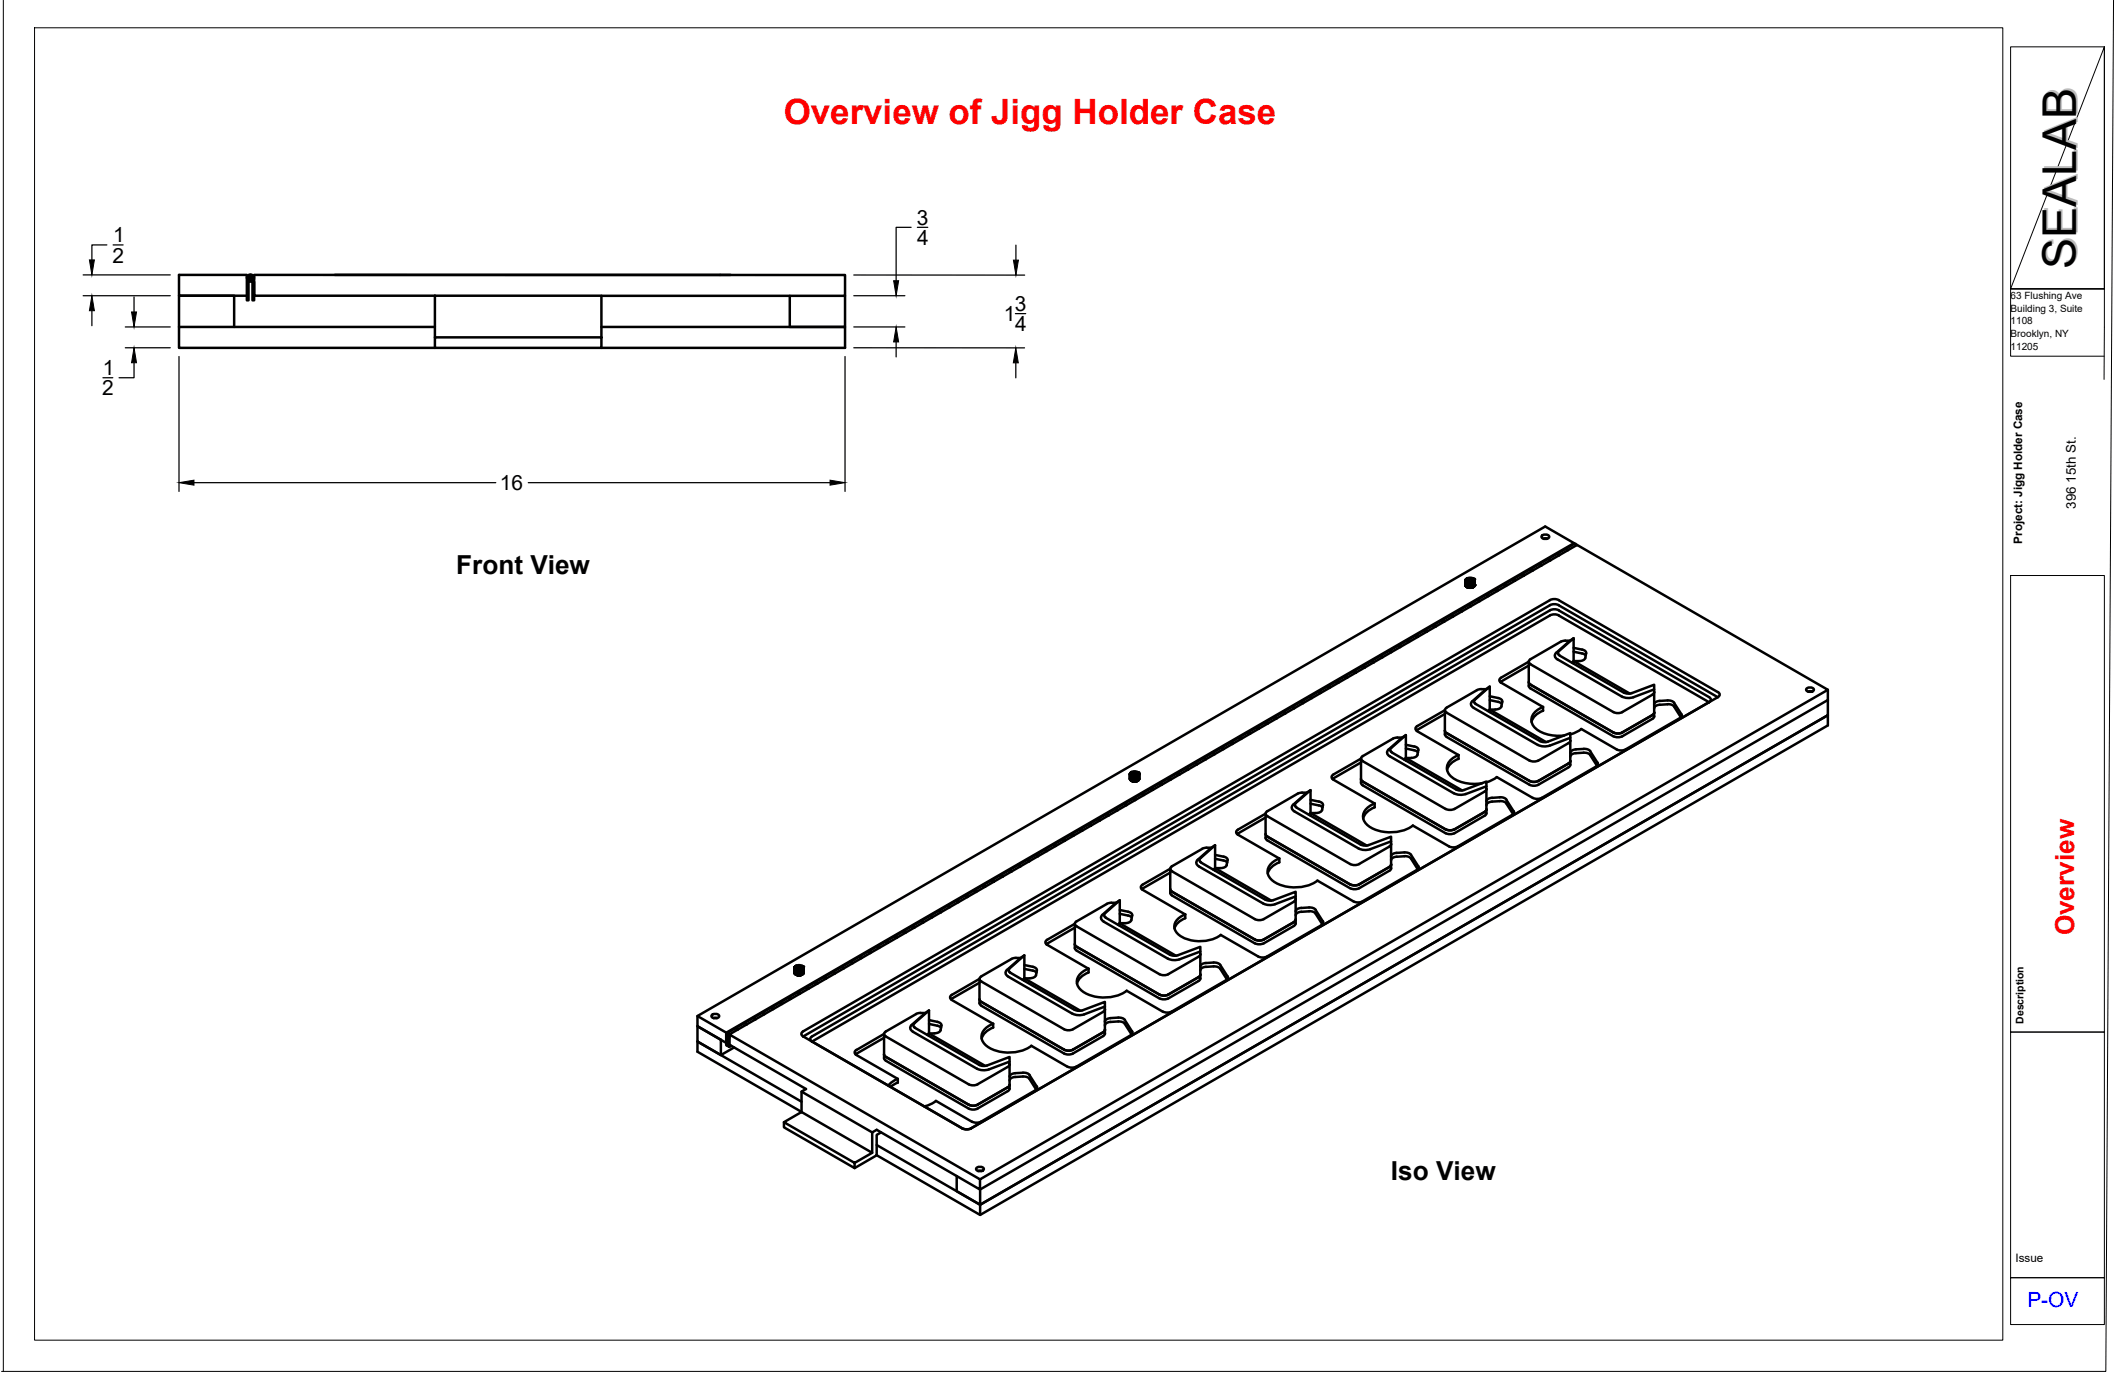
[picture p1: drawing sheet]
<svg xmlns="http://www.w3.org/2000/svg" width="432mm" height="279mm" viewBox="0 0 432 279" stroke-linecap="round" stroke-linejoin="round" font-family="sans-serif">
<!-- layer: Visible -->
<g fill="none" stroke="#000" stroke-width=".51">
<path d="M50.2 56.6v4.5h.3v-3.9M50.2 56.5v-.6h-13.8v4.2h13.8M50.2 56.5a.73 .73 0 0 1 .9-.7 .73 .73 0 0 1 .5 1 .73 .73 0 0 1-1 .4M50.5 56.6v.6M50.6 56.5a.39 .39 0 0 1 .4-.3 .39 .39 0 0 1 .3 .5 .39 .39 0 0 1-.5 .2M50.6 56.5l.2 .4M50.8 56.9l-.2 .3M51.4 57.2v3.9h.3v-3.8h-.3M68.1 55.9h80.5M36.4 66.5v-6.4h11.2v6.4M88.5 68.6h33.8v2.1h-33.8zM88.5 60.1h33.8v8.5"/>
<path d="M88.5 60.1h-36.8v-4.2h120.2v4.3h-49.6M88.5 66.5h-52.1v4.2h52.1M88.5 60.1v8.5M122.3 66.5h49.6v4.2h-49.6M160.6 60.2v6.3h11.3v-6.3M298 119h.1M298.1 119.1h.1M298.1 117.9v1.2M298.1 119.1v.1M298.1 119.2l.1 .1M298.1 117.8v.1M298.1 118.3v.9"/>
<path d="M298.2 118.3v1M298.2 117.8a1.06 1.06 0 0 1 1.7 .2 .99 .99 0 0 1-1.7 0zM298.2 119.3h.1M298.2 117.7v.1M298.2 118.4v.9M298.3 118.4v1M298.4 119.4h.1M298.4 118.4v1v-.9M298.4 117.6l-.4 .5 .4 .4 .6 .1 .7-.2M298.4 118.4l.1 1M298.5 118.5v1l.1-1M298.6 119.5h.1"/>
<path d="M298.6 118.6v.9M298.7 118.5v1M298.7 119.5h.1M298.8 118.5v1M298.8 118.6v.9M298.8 118.3h.3M298.9 117.7l-.4 .2 .1 .3M298.9 117.7h.5M298.9 117.7l-.2 .1a.21 .21 0 0 0-.2 .2 .21 .21 0 0 0 .1 .2M298.9 117.7l.2 .1a.27 .27 0 0 1 .3 .1 .27 .27 0 0 1 0 .3M298.9 117.7v.6M298.9 118.5v1"/>
<path d="M299 118.5l-.1 1M299 118.6v.9M299.1 118.5v1M299.2 118.6v.9M299.2 118.5v1M299.3 118.6v.9M299.3 118.5v1M299.4 117.7l.1 .4-.2 .1h-.7M299.4 118.6v.9M299.4 117.8v.4M299.5 118.5v1l-.1-1M299.6 118.4l-.1 1"/>
<path d="M299.6 117.6l.4 .4-.1 .2-.2 .2M299.7 118.4l-.1 1M299.7 118.4v1M299.8 117.7v.1M299.8 118.4v.9M299.9 119.2l-.2 .1M299.9 117.8v.1M299.9 118.3l-.1 1M299.9 119.1v.1M299.9 117.9h.1M299.9 118.2v.9M299.9 119.1h.1"/>
<path d="M299.9 117.9v1.2M300 119l-.1 .1M304.1 119.9l.4 .3M305.9 118.9l.4 .2M307.7 117.8l.4 .3M309.5 116.8l.4 .3M311.3 115.8l.4 .2M313.1 114.7l.4 .3M313.6 109l.7-.3a.57 .57 0 0 1 .8 .6l-.8 .3a.57 .57 0 0 1-.7-.6zM314.7 109.5h-.8M314.9 113.7l.4 .2M316.7 112.6l.4 .3"/>
<path d="M318.4 111.6l.5 .3M320.1 110.6v-.2l-172.4 99.6v.2M320.1 110.4l-5.8-3.3-172.4 99.5 5.8 3.4M320.7 110.8l-.5-.2-21.5 12.4M269.9 139.6l.5 .3M271.7 138.6l.5 .2M273.5 137.5l-12.5 7.3M273.5 137.5l.5 .3M275.3 136.5l.5 .3M277.1 135.5l.5 .2M278.9 134.4l.5 .3M280.7 133.4l.5 .3"/>
<path d="M282.5 132.3l.5 .3M284.3 131.3l.5 .3M286.1 130.3l-12.6 7.2M286.1 130.3l.5 .2M287.9 129.2l-1.8 1.1M287.9 129.2l.5 .3M289.7 128.2l.5 .3M291.5 127.2l.5 .2M293.3 126.1l.5 .3M295.1 125.1l.4 .3M296.9 124.1l.4 .2M298.7 123l-10.8 6.2"/>
<path d="M298.7 123l.4 .3M300.5 122l.4 .2M302.3 120.9l.4 .3M303 139.6l-.8 .5h-1.2l-.6 .2M310.9 138.7l.4 .5 17.2 9.9 .8 .1 .7-.3 6.1-3.5M310.9 135.3l-5.8 3.4M311.3 135.1l17.2 9.8 .8 .1 .6-.2 6.2-3.6 .4-.5M315.2 123.1l.7-.2 1.1 .2M315.2 122l.7-.2 1.1 .2 32.4 18.7M315.2 122l-151.8 87.7-.4 .5 .4 .6M315.2 123.1l-151.8 87.7M317 123.1l32.4 18.7-151.9 87.6 150.1-86.6"/>
<path d="M317.1 133.1l-.1 .1M319.3 130.3l-2.8 2.4a.77 .77 0 0 0-.3 .8 .77 .77 0 0 0 .6 .6l13 7.5a3.1 3.1 0 0 0 2.5 .2l4.1-1.6v.5M320.1 134.4v-4.6l-3 2.6-.2 .2 .1 .5 13.3 7.8 .8 .2 .8-.2 4.5-1.7v1M320.1 129.8l-.8 .5h-1.3l-.6 .2-6.1 3.5-.4 .5 .4 .6M320.1 131.7l1.7 .4a.82 .82 0 0 1 .8 .7M320.1 132.5l2 .5 .4 .3M320.1 134.4l-.4 .3M320.1 134.4v.6M322.6 132.9l-.2 .9a1.22 1.22 0 0 1-1.2 .6h-1.1l11.4 6.7M229.8 157.4v.9M229.8 157.5v1M229.8 158.5l.1 .1"/>
<path d="M229.8 157.3v.1M229.9 157.7l.1 1M229.9 157.2h.1M229.9 157.7v.9M230 157.2a1.06 1.06 0 0 1 1.6 .1 .99 .99 0 0 1-1.7 0zM230 157.8v.9l.1 .1M230.1 157.8v.9M230.1 158.8h.1M230.1 157.8v1v-1M230.1 158.7l.1 .1M230.2 157l-.4 .4 .3 .4 .8 .2 .5-.2M230.2 158.8h.1"/>
<path d="M230.2 157.8v1M230.2 158.8h.2M230.2 157.3l.2 .3M230.3 157.8v1M230.3 158.8l.1 .1M230.4 157.9v1M230.4 158.8l.1 .1M230.4 158.9h.1M230.5 158.9h.1M230.5 157.9v1M230.6 158.9h.1M230.6 157.6l.3 .1"/>
<path d="M230.6 157.1l-.4 .2M230.6 157.1h.2a.28 .28 0 0 1 .4 .1 .28 .28 0 0 1-.1 .4M230.6 157.1v.5M230.6 157.9v1M230.7 158.9h.1M230.7 157.9v1M230.8 158.9h.1M230.8 158v.9M230.8 157.9v1M230.9 158.9h.1M230.9 158v.9M230.9 157.9v1"/>
<path d="M230.9 158.9h-.1M231 158v.9M231 157.9v1M231 158.9h-.1M231.1 158.9h-.1M231.1 158v.9M231.1 157.9v1M231.2 157.1l-.6-.1-.4 .3M231.2 157.1l.1 .3-.2 .2h-.7M231.2 158.9h-.1M231.2 157.1v.5M231.2 157.9v1"/>
<path d="M231.2 158.8l-.2 .1M231.2 158.8v.1M231.3 157.8v1M231.3 157.8v1v-.9M231.4 157l.3 .4-.1 .3-.2 .1M231.4 158.8h-.2M231.4 157.8v1v-1M231.4 158.7l-.2 .1M231.5 157.8v.9M231.6 157.7l-.1 1-.1 .1M231.6 157.2h.1M231.6 157.7l-.1 1"/>
<path d="M231.7 157.3h.1M231.7 157.6v.9M231.7 157.3v1M231.7 157.5l-.1 1.1M231.7 158.4h.1M235.8 159.3l-1.8 1.1M235.8 159.3l.5 .3M237.6 158.3l-1.8 1M237.6 158.3l.5 .2M239.4 157.2l.5 .3M241.2 156.2l.5 .3M243 155.2l.5 .2"/>
<path d="M244.8 154.1l.5 .3M246.6 153.1l.5 .3M248.4 152.1l.5 .2M250.2 151l-12.6 7.3M250.2 151l.5 .3M252 150l.5 .3M253.8 148.9l-3.6 2.1M253.8 148.9l.5 .3M255.6 147.9l.4 .3M257.4 146.9l.4 .2M259.2 145.8l.4 .3M261 144.8l-7.2 4.1"/>
<path d="M261 144.8l.4 .3M262.8 143.8l.4 .2M264.6 142.7l.4 .3M266.4 141.7l.4 .3M268.1 140.6l.5 .3M271.2 157.5l5.6-3.2v4.9l.2 .3 17.4 10.1h.7l.7-.2 6.1-3.5M271.2 158.5l8.4 4.9M271.2 158.3l-.2 .1M271.2 157.5l-.4 .5 .4 .5M276.8 158.4l.4 .5M276.8 155l-5.6 3.3M277.2 158.9l16.8 9.8"/>
<path d="M277.2 153.7l-.4 .6 .4 .5 17.2 9.8 .7 .1 .7-.2 6.1-3.5M283 152.8l-.1 .1M283.1 153l-.3-.4 .1-.5 3-2.6v4.6M283.1 153l13.1 7.5a2.05 2.05 0 0 0 1.6 .1M284.2 150l-.9 .2-6.1 3.6M285.2 150l-2.8 2.4a.77 .77 0 0 0-.3 .8 .77 .77 0 0 0 .6 .6l13 7.5M285.6 154.5l.3-.4 11.5 6.6M285.9 149.5l-.7 .5h-1M285.9 152.2l2.1 .5 .4 .3M285.9 151.4l1.7 .4M285.9 154.1v.6M287.7 151.8a.82 .82 0 0 1 .8 .8"/>
<path d="M288.5 152.6l-.2 .9a1.22 1.22 0 0 1-1.2 .6h-1.2M293.9 148.6l.3 .5 17.2 9.8 .8 .1 .7-.2 6.1-3.5 .4-.6M293.9 145.2l-5.8 3.4M296.7 154.3v-.8l-8.4-4.8-.3-.3v-.5l5.9-3.5v4.9l.1 .4 17.4 10 .8 .1 .7-.2 6.1-3.6M296.7 153.5a3 3 0 0 0-2.4 3 4.1 4.1 0 0 0 3.7 2.7 9.4 9.4 0 0 0 3.5 .1M296.7 154.3a3.5 3.5 0 0 0-2.4 2.3M300 143h.1M300.2 143.2l-.4-.5 .2-.4 3-2.7v4.7M300.2 143.2l13 7.5a2.05 2.05 0 0 0 1.6 .1l4.6-1.7v.9M300.4 140.4l-6.1 3.5-.3 .2v.6l17.1 10M302.2 140.1l-2.7 2.5a.77 .77 0 0 0-.3 .7 .77 .77 0 0 0 .5 .6l13.5 7.7a3.2 3.2 0 0 0 2 0M302.3 159.9v-1l-4.5 1.8"/>
<path d="M302.6 144.6l.4-.3 11.5 6.6M303 141.6l1.7 .3a.82 .82 0 0 1 .9 .8l-.2 .9M303 142.4l2 .4 .5 .3M303 144.3h1.1M303 144.3v.5M304.4 158l-1.1 .7-1 .4M305.4 143.6a1.22 1.22 0 0 1-1.3 .7M311.1 154.6l1.1 .2 .7-.2M313.8 143.8l-8.5-5-.3-.2v-.6l5.9-3.4v4.9l.2 .3 17 9.9M313.8 143.8v.7M313.9 143.8a2.87 2.87 0 0 0-2.3 3.3 5.9 5.9 0 0 0 5.6 2.5h.9M313.9 144.5a3.5 3.5 0 0 0-2.4 2.3"/>
<path d="M315.2 151.6l4.2-1.6v5.5M319.4 153.1a1.06 1.06 0 0 1 1.1-.7 3.6 3.6 0 0 1 2.7 .1l1.7 2.6a.49 .49 0 0 1-.3 .7M319.4 150.6l-.4 .5-6.1 3.6M319.4 155.5l-.4 .5M323.4 153.5l1.4 2.2M323.5 153.5a1.53 1.53 0 0 0-1.4-.4l-1.6 .1a1.03 1.03 0 0 0-1.1 .7M324.6 155.9l-11 6.3-.7 .2-1.1-.2-7.4-4.2M330 149.7l-.7 .2-1.1-.2M336.4 140.7v5.1l-.3 .4-6.2 3.5M336.5 144.9l-.4 .5M337.6 143.3a1.06 1.06 0 0 0-1.2 .7M339.2 143.2l-1.6 .1"/>
<path d="M339.2 143.2a1.53 1.53 0 0 1 1.3 .5M340.5 142.9l1.5 2.3a.53 .53 0 0 1-.3 .8l-11.1 6.4-.7 .2-1.1-.2-7.2-4.2-1.2 .8-1 .3M340.5 143.7l1.4 2.2M340.5 142.9a1.55 1.55 0 0 0-1.3-.5 2.9 2.9 0 0 0-2.7 .6l-.1 .2M347.6 142.8l-30.5-17.7-.7-.2-.8 .1-150.4 86.8M347.6 142.8l.4-.5-.4-.5-30.5-17.7-.7-.2-.8 .1-150.4 86.8-.4 .5 .4 .5M347.6 142.8h.1M349.4 141.8h.1M349.4 140.7l.4 .5-.4 .6M367.4 140.1l.7-.3a.57 .57 0 0 1 .8 .6l-.8 .3a.57 .57 0 0 1-.7-.6zM368.6 140.6h-.8M371.8 142.3v3.1l-172.5 99.6-4.7-2.8v-3.1"/>
<path d="M371.8 140.3v2M371.8 142.3l-172.5 99.6v5.2M201.7 179l.5 .3M203.5 178l-3.6 2M203.5 178l.5 .3M205.3 176.9l.4 .3M207.1 175.9l.4 .3M208.9 174.9l-5.4 3.1M208.9 174.9l.4 .2M210.7 173.8l-1.8 1.1M210.7 173.8l.4 .3M212.5 172.8l.4 .3"/>
<path d="M214.3 171.8l.4 .2M216.1 170.7l.4 .3M217.9 169.7l.4 .3M219.7 168.7l.4 .2M221.5 167.6l.4 .3M223.3 166.6l.4 .2M225 165.5l.5 .3M226.8 164.5l.5 .3M228.6 163.5l.5 .2M230.4 162.4l.5 .3M232.2 161.4l.5 .3M232.4 179.9l5.6-3.2v4.9l.2 .3 17 9.9"/>
<path d="M232.4 179.9l-.4 .5 .4 .5M234 160.4l-23.3 13.4M234 160.4l.5 .2M238 177.4l-5.6 3.3M238.4 177.2l17.2 9.8 .7 .1 .7-.2 6.2-3.6 .3-.5M244.2 175.2l-.1 .1M244.5 172.6l-6.1 3.5-.4 .5 .4 .6M246.4 172.4l-2.8 2.4a.77 .77 0 0 0-.3 .8 .77 .77 0 0 0 .6 .6l13 7.5a3.1 3.1 0 0 0 2.4 .2l4.2-1.6v.5M247.1 176.5v-4.6l-2.9 2.6-.2 .2 .1 .5 13.3 7.8M247.1 171.9l-.7 .5h-1.3l-.6 .2M247.1 173.8l1.8 .4a.82 .82 0 0 1 .8 .7M247.1 174.6l2.1 .5 .4 .3"/>
<path d="M247.1 176.6l-.3 .2M247.1 176.5l11.5 6.7M247.1 176.6v.5M249.7 175l-.2 .9a1.22 1.22 0 0 1-1.2 .6h-1.2M257.4 169.6l.4 .5 16.8 9.8 1.1 .2 .7-.2M257.4 166.2l-5.8 3.4M260.2 174.6a2.91 2.91 0 0 0-2.3 3.3 5.1 5.1 0 0 0 4.4 2.5 7.9 7.9 0 0 0 5.7-1.3l7.3 4.2 1.1 .2 .7-.2M260.2 174.6v.8a3.5 3.5 0 0 0-2.3 2.2M260.2 174.6l-8.4-4.9-.3-.2v-.6l5.9-3.4v4.9l.2 .3 17 9.9 1.1 .2 .7-.2M263.5 163.3l3.1-2.6v4.6M263.6 163.3l-.2 .5 .3 .4M263.6 164l-.1 .1"/>
<path d="M263.7 164.2l13.1 7.5a2.05 2.05 0 0 0 1.6 .1M263.9 161.4l-6.1 3.5-.3 .3v.5l17.1 10 1.1 .2 .7-.2M265.8 161.2l-2.8 2.4a.77 .77 0 0 0-.3 .8 .77 .77 0 0 0 .6 .6l13 7.5a3.1 3.1 0 0 0 2.4 .2M266.2 165.7l.4-.4 11.4 6.7M266.6 160.7l-.8 .5h-1.3l-.6 .2M266.6 162.6l1.6 .4M266.6 165.3h1M266.6 165.3v.6M266.6 163.4l1.6 .4M268.3 163a.82 .82 0 0 1 .8 .7M268.3 163.8l.7 .4M268.9 164.7a1.22 1.22 0 0 1-1.3 .6"/>
<path d="M269.1 163.8l-.2 .9M278.7 172.7l4.2-1.6v5.5M279.6 163.4v.8M279.6 163.4a2.91 2.91 0 0 0-2.3 3.3 5.1 5.1 0 0 0 4.4 2.5 7.9 7.9 0 0 0 5.7-1.3M279.6 164.2a3.5 3.5 0 0 0-2.3 2.2M282.6 176.3l-6.2 3.6M282.9 171.1v-1l-4.5 1.8M283 176.6l-.4 .5-6.2 3.5M283 175.8l-.4 .5M283 171.6l-.4 .5-6.2 3.6M284.1 173.4a3.6 3.6 0 0 1 2.7 .2l1.7 2.5M284.1 174.2a3.5 3.5 0 0 1 2.7 .2l1.6 2.4"/>
<path d="M284.1 173.4a1.06 1.06 0 0 0-1.2 .7M284.1 174.2a1.06 1.06 0 0 0-1.2 .7M288.2 176.9l-11.1 6.4M288.5 176.1a.53 .53 0 0 1-.3 .8M295.7 161.3a3 3 0 0 0 2.4 .2M295.8 168.6l-.7 .2-1.1-.2M301.9 165.1l-6.1 3.6M302.3 160.4v-.5l-4.2 1.6M302.3 160.4v5l-.3 .5M302.3 164.6l-.3 .5M302.3 160.4l-.3 .5M303.5 162.2a1.06 1.06 0 0 0-1.2 .8"/>
<path d="M305 162.1l-1.5 .1M305.1 162.1a1.53 1.53 0 0 1 1.3 .5M306.4 162.6l1.4 2.4M306.4 163.4l1.4 2.2M306.4 163.4a1.53 1.53 0 0 0-1.3-.5 2.95 2.95 0 0 0-2.7 .6l-.1 .2M307.6 165.7l-11.1 6.4-.7 .2-1.1-.2-7.3-4.2M307.9 164.9a.53 .53 0 0 1-.3 .8M161.6 196.8v1M161.6 197.9v.1M161.6 197v.9M161.6 196.7v.1M161.6 197.1l.1 .9"/>
<path d="M161.6 196.6h.1M161.7 197.1v1M161.7 196.6a1.06 1.06 0 0 1 1.7 .2 .99 .99 0 0 1-1.7 0zM161.7 198.1h.1M161.7 196.5h.1M161.7 197.2v.9M161.8 197.2l.1 1M161.9 198.2h.1M161.9 197.2v1M161.9 197.3l.1 .9M161.9 196.4l-.3 .4 .2 .4 .7 .2 .7-.2M161.9 197.2v1v-.9"/>
<path d="M162 198.2l.1 .1M162 196.7l.1 .3M162 197.3v.9M162.1 197.3v1M162.1 198.3h.1M162.1 198.3h.2M162.2 197.3v1M162.2 198.3h.1M162.2 197.4v.9M162.3 197.3v1M162.3 198.3h.1M162.3 197.1h.3"/>
<path d="M162.4 196.4l-.4 .3M162.4 196.4l.2 .2a.28 .28 0 0 1 .3 0 .28 .28 0 0 1 .1 .2l-.1 .2M162.4 196.4v.6M162.4 197.3v1M162.4 198.3h.1M162.4 197.4v.9M162.5 197.3v1M162.5 198.3h.1M162.5 197.4v.9M162.6 197.3v1M162.6 198.3h.1M162.6 197.4v.9"/>
<path d="M162.7 198.3h-.1M162.7 197.4v.9M162.8 197.3v1M162.8 198.3h-.1M162.9 198.3h-.1M162.9 196.5v.5M162.9 196.5l-.5-.1-.4 .3M162.9 196.5l.1 .2a.53 .53 0 0 1-.5 .4 .53 .53 0 0 1-.5-.4M162.9 197.3v1M163 198.2l-.1 .1M163 197.3v.9M163.1 198.2h-.1"/>
<path d="M163.1 197.2v1M163.1 198.2l-.2 .1M163.1 196.4l.4 .5-.2 .2-.1 .1M163.2 198.2h-.1M163.2 197.2v1v-.9M163.2 197.2v1M163.3 196.5h.1M163.3 197.2v.9M163.3 197.1v.9l-.1 .1M163.4 197.1l-.1 .9M163.4 196.6h.1M163.4 196.7v.1"/>
<path d="M163.4 196.9v1.1M163.4 197.9h.1M163.5 196.9l-.1 .9M165.8 199.7l.4 .3M167.6 198.7l.4 .3M169.4 197.7l.4 .2M171.2 196.6l.4 .3M173 195.6l-23.4 13.5M173 195.6l.4 .3M174.8 194.6l.4 .2M176.6 193.5l.4 .3M178.4 192.5l.4 .3"/>
<path d="M180.1 191.4l.5 .3M181.9 190.4l.5 .3M183.7 189.4l-10.7 6.2M183.7 189.4l.5 .2M185.5 188.3l-1.8 1.1M185.5 188.3l.5 .3M187.3 187.3l-1.8 1M187.3 187.3l.5 .3M189.1 186.3l.5 .2M190.9 185.2l.5 .3M192.7 184.2l.5 .3M194.5 183.2l.5 .2"/>
<path d="M196.3 182.1l.5 .3M198.1 181.1l.5 .3M199.2 199.8l-5.6 3.3M199.9 180l-12.6 7.3M199.9 180.1l.5 .2M205.1 198.6l13 7.5a3 3 0 0 0 2.4 .2M205.4 197.6l-.1 .1M205.5 197.8l-.3-.4 .2-.5 2.9-2.6v4.6M205.5 197.8l13.1 7.6M207.6 194.8l-2.8 2.4a.77 .77 0 0 0-.3 .8 .77 .77 0 0 0 .6 .6M208.3 194.3l-.7 .5a2.84 2.84 0 0 0-1.9 .2l-6.1 3.5-.3 .3v.5l17.5 10.1 .7 .1 .7-.2 6.2-3.5 .3-.6M208.3 196.2l1.8 .4a.82 .82 0 0 1 .8 .8"/>
<path d="M208.3 198.9l-.3 .3M208.3 198.9h1.1M208.3 198.9l11.5 6.6M208.3 197l1.8 .4M208.3 198.9v.6M210.1 197.4l.7 .4M210.7 198.3a1.22 1.22 0 0 1-1.2 .6M210.9 197.4l-.2 .9M213 192.1l-.4-.5 .4-.5 5.6-3.2v4.9l.4 .5M213 192.1l8.4 4.9M218.6 192l.4 .5 16.8 9.7M218.6 188.6l-5.8 3.4"/>
<path d="M219 188.4l16.8 9.7 1.1 .2 .7-.2M219 193.3l16.8 9.7M221.4 197a2.91 2.91 0 0 0-2.3 3.3 5.1 5.1 0 0 0 4.4 2.5 7.9 7.9 0 0 0 5.7-1.3l7.3 4.2M221.4 197v.7a3.5 3.5 0 0 0-2.3 2.3M224.5 187.4l13 7.5M224.8 186.4l-.1 .1M224.9 186.6l13.1 7.5a2.05 2.05 0 0 0 1.6 .1M224.9 186.6l-.3-.4 .2-.5 3-2.6v4.6M227 183.6l-2.8 2.4a.77 .77 0 0 0-.3 .8 .77 .77 0 0 0 .6 .6M227.7 187.7l-.3 .3M227.7 187.7l11.5 6.7M227.7 187.7v.6"/>
<path d="M227.8 183.1l-.8 .5a2.88 2.88 0 0 0-1.9 .2l-6.1 3.5-.4 .5 .4 .6M227.8 185l1.6 .4M227.8 187.7h1M227.8 185.8l1.6 .4M229.5 185.4a.82 .82 0 0 1 .8 .8l-.2 .9M229.5 186.2l.7 .4M230.1 187.1a1.22 1.22 0 0 1-1.3 .6M232.4 180.9l8.7 5M232.4 180.7l-.2 .1M237.5 194.9a3 3 0 0 0 2.4 .2M238 180.8l.4 .5 17.2 9.9 .7 .1 .7-.3 6.2-3.5M239.9 195.1l4.2-1.6v5.5"/>
<path d="M241.1 185.9v.8l-.6 .3a3.1 3.1 0 0 0-1.6 1.8M241.1 185.9a2.7 2.7 0 0 0-2.1 3.1 5.2 5.2 0 0 0 4.8 2.4l1.5-.1 1.3-.3 1.7-.9 7.6 4.4 1.1 .2 .7-.2 11.1-6.4M244.1 193.5v-1l-4.5 1.7M244.2 198.2l-.4 .5-6.2 3.5M244.2 194l-.4 .5-6.2 3.6M244.2 199l-.4 .5-6.2 3.5M245.3 195.8a3.6 3.6 0 0 1 2.7 .2l1.7 2.5M245.3 196.6a3.6 3.6 0 0 1 2.7 .2l1.6 2.4M245.3 195.8a1.06 1.06 0 0 0-1.2 .7M245.3 196.6a1.06 1.06 0 0 0-1.2 .7M249.4 199.3l-11.1 6.4M249.7 198.5a.53 .53 0 0 1-.3 .8"/>
<path d="M257 191.8l-.7 .2-1.1-.2M263.5 182.3v-1l-4.5 1.7a2.05 2.05 0 0 1-1.6-.1M263.5 182.8v5.1l-.3 .4-6.2 3.5M263.5 187l-.3 .5M264.7 185.4a3.5 3.5 0 0 1 2.7 .2l.2 .2M264.7 185.4a1.06 1.06 0 0 0-1.2 .7M267.6 185l1.4 2.3M267.6 185.8l1.4 2.2M267.6 185a1.55 1.55 0 0 0-1.3-.5 2.9 2.9 0 0 0-2.7 .6l-.1 .2M269.1 187.3a.53 .53 0 0 1-.3 .8M141.9 206.6v2.1l5.8 3.4M144.8 206.4l.7-.2a.57 .57 0 0 1 .7 .6l-.7 .3a.57 .57 0 0 1-.7-.7z"/>
<path d="M145.1 207h.7M147.7 210.3v2.2l.1 .1M147.7 210.3l.1-.2a.43 .43 0 0 1 .5 .3 .43 .43 0 0 1-.2 .5l-.2-.2M147.9 210.8l.3-.2-.2-.3-.1 .1-.1 2.2 .4-.2M147.9 210.4h.1M147.9 210.3l.2 .1v.3l-.2-.1zM147.9 210.3v.1M148 210.7h.1M148.1 210.7h.1M148.2 211l.1 .1M148.2 210.9h.1l-.1 .1v1.8l.1 .1 .4-.2M148.3 212.4l15.6 9-.9 .6v4.1l-21.1-12.2v-2.1l21.1 12.2"/>
<path d="M148.3 210.4l172.5-99.6 51 29.5-172.5 99.5zM148.3 210.4v2.5M149.3 213l-2.7 1.5-4.7-2.7v-3.1l4.7 2.7v3.1M149.6 209.1l-1.8 1M149.6 209.1l.5 .2M151.4 208l.5 .3M153.2 207l.5 .3M155 206l.4 .2M156.8 204.9l.4 .3M158.6 203.9l.4 .3M160.4 202.9l.4 .2M162.2 201.8l.4 .3"/>
<path d="M163.4 210.8h.1M163.4 210.8l32.3 18.6 1.1 .2 .7-.2M164 200.8l.4 .3M165.2 211.8h.1M179.8 214.4l.4 .5 16.8 9.7 1.1 .2 .7-.2M179.8 211l-5.8 3.4M182.6 219.4l-1.3 .7-.6 .7M186 208.8l-.1 .1M186.1 209l13.1 7.6a2.05 2.05 0 0 0 1.6 0M186.1 209l-.3-.4 .2-.5 3-2.6v4.6M188.2 206l-2.8 2.4a.77 .77 0 0 0-.3 .8 .77 .77 0 0 0 .6 .6l13.4 7.7a3.2 3.2 0 0 0 2 0l4.2-1.6v5.5M188.9 210.1l-.3 .3"/>
<path d="M188.9 210.1l11.5 6.6M188.9 210.1v.6M189 205.5l-.8 .5a2.75 2.75 0 0 0-1.9 .2l-6.1 3.5-.3 .3v.5l17.1 10 1.1 .2 .7-.2M189 207.4l1.6 .4M189 210.1h1M189 208.2l1.6 .4M190.7 207.8a.82 .82 0 0 1 .8 .8l-.2 .9M190.7 208.6l.7 .4M191.3 209.5a1.22 1.22 0 0 1-1.3 .6M193.6 202.3l5.6-3.2v4.9M193.6 203.3l8.4 4.9M193.6 202.3l-.4 .5 .4 .5"/>
<path d="M193.6 203.1l-.2 .1M199.2 204l.4 .5 17.2 9.9h.7l.7-.2 6.2-3.5M199.2 203.2l.4 .5 17.2 9.9h.7l.7-.2 6.2-3.5M202 208.2v.7a3.5 3.5 0 0 0-2.3 2.3M202 208.2a2.91 2.91 0 0 0-2.3 3.3 5.1 5.1 0 0 0 4.4 2.5 7.9 7.9 0 0 0 5.7-1.3M205.3 215.9v-1l-4.5 1.8M205.4 216.4l-.4 .6-6.2 3.5M206.5 218.2a3.7 3.7 0 0 1 2.7 .2l1.7 2.5a.49 .49 0 0 1-.3 .8M206.5 219a3.7 3.7 0 0 1 2.7 .2l1.6 2.4M206.5 218.2a1.06 1.06 0 0 0-1.2 .8M206.5 219a1.06 1.06 0 0 0-1.2 .7M220.5 206.3l4.2-1.6v5.5l-.3 .5"/>
<path d="M224.7 204.7v-1l-4.5 1.7a2.05 2.05 0 0 1-1.6-.1M224.7 209.4l-.3 .5zM227.5 206.9a2.96 2.96 0 0 0-2.7 .6l-.1 .3M227.5 206.9a1.53 1.53 0 0 1 1.3 .5M228.8 207.4l1.5 2.3M228.8 208.2l1.4 2.2M228.8 208.2a1.53 1.53 0 0 0-1.3-.5l-1.6 .1a1.03 1.03 0 0 0-1.2 .7M230.3 209.7a.53 .53 0 0 1-.3 .8l-11.1 6.4-.7 .2-1.1-.2-7.3-4.2M236.5 205.7l1.1 .2 .7-.2M237.6 202.2l-.7 .3-1.1-.3M237.6 203l-.7 .2-1.1-.2M159.4 228.2l3.6-2.1 14.4 8.3-3.6 2.1z"/>
<path d="M159.4 228.2v1l14.4 8.3v-1M163 222l14.4 8.3M177.4 234.4v-4.1l.9-.6 21 12.2v-2.1M178.3 232.8l21 12.2 172.5-99.6v2.1l-172.5 99.6-21-12.2M179.2 230.3l-.9 .5v4.1l-4.5 2.6M182.6 220.1l-1.5 .9M182.6 220.2v-.8l-8.4-4.9-.3-.2v-.6l5.9-3.5v5l.2 .3 17 9.9 1.1 .2 .7-.2M188 225l1.1-.4 1.3-.7 7.3 4.2 1.1 .2 .7-.2M198.6 237.5l.7-.2a.57 .57 0 0 1 .8 .6l-.8 .3a.57 .57 0 0 1-.7-.7zM198.9 238.1h.8M205 221.9l-6.2 3.5M205.4 221.4l-.4 .5"/>
<path d="M205.4 220.6l-.4 .5-6.2 3.5M210.6 221.7l-11.1 6.4"/>
<circle cx="50.9" cy="56.5" r=".32"/>
</g>
<g fill="#000">
<circle cx="298.2" cy="117.8" r=".25"/>
<circle cx="298.3" cy="117.7" r=".25"/>
<circle cx="299.7" cy="117.7" r=".25"/>
<circle cx="299.8" cy="117.8" r=".25"/>
<circle cx="300" cy="119" r=".25"/>
<circle cx="230" cy="157.1" r=".25"/>
<circle cx="230.1" cy="157.1" r=".25"/>
<circle cx="231.5" cy="157.1" r=".25"/>
<circle cx="371.8" cy="142.3" r=".25"/>
<circle cx="161.6" cy="197.8" r=".25"/>
<circle cx="161.7" cy="196.6" r=".25"/>
<circle cx="161.8" cy="196.5" r=".25"/>
<circle cx="161.9" cy="198.2" r=".25"/>
<circle cx="163.2" cy="196.5" r=".25"/>
<circle cx="163.3" cy="196.6" r=".25"/>
</g>
<!-- layer: None -->
<path d="M.7 0v278.9M7 5.7h400.4v266.8h-400.4zM408.9 9.5h19.1v49.2h-19.1zM428 9.5v49.2h-19.1zM429.9 0l-1.6 278.9h-428M428 66.5v-7.8h-19.1v13.7h19.1M408.9 117h19.1v92.9h-19.1zM408.9 209.9h19.1v49.9h-19.1zM408.9 259.8h19.1v9.5h-19.1z" fill="none" stroke="#000" stroke-width=".2"/>
<!-- layer: Titleblock -->
<path d="M428 66.5l-.1 10.7" fill="none" stroke="#000" stroke-width=".2"/>
<!-- layer: FD_Dimensions -->
<g fill="none" stroke="#000" stroke-width=".25">
<path d="M16.9 55.9h17.7M21.7 49.8h-3v3.1M23 49.8h2M173.7 55.9h34.7M185.3 46.2h-3v10.9M186.6 46.2h2.1M206.6 49.8v3.1M16.9 60.1h17.7M18.7 63.2v3M20.9 76.8h2M25.5 70.7h9.1M25.5 66.5h9.1"/>
<path d="M27.3 73.8v3h-3.1M27.3 60.4v3M36.4 72.5v27.4M171.9 72.5v27.4M173.7 70.7h34.7M173.7 60.1h10.3M173.7 66.5h10.3M182.3 69.5v3.1M206.5 63.8h2.1M206.6 73.8v3M39.5 98.1h61.3M107.4 98.1h61.4"/>
</g>
<path d="M18.2 52.9h1l-.5 3zM181.8 57.1h1l-.5 3zM206.1 52.9h1l-.5 3zM18.7 60.1l.5 3.1h-1zM26.8 63.4h1l-.5 3.1zM27.3 70.7l.5 3.1h-1zM182.3 66.5l.5 3h-1zM206.6 70.7l.5 3.1h-1zM36.4 98.1l3.1-.5v1.1zM168.8 97.6l3.1 .5-3.1 .6z" fill="#000" stroke="#000" stroke-width=".2"/>
<text font-size="9.5" fill="#bababa" x="422.6" y="54.4" transform="rotate(-90 422.6 54.4)">SEALAB</text>
<text font-size="7.1" fill="#f00" x="159.4" y="25.1">Overview of Jigg Holder Case</text>
<g font-size="5.3">
<text x="92.8" y="116.6">Front View</text>
<text x="282.9" y="240">Iso View</text>
</g>
<text font-size="5.3" fill="#f00" x="421.9" y="190.2" transform="rotate(-90 421.9 190.2)">Overview</text>
<g font-size="4.3">
<text x="186.5" y="45.7">3</text>
<text x="22.9" y="53.4">2</text>
<text x="23" y="49.3">1</text>
<text x="186.5" y="49.8">4</text>
<text x="204.2" y="65.3">1</text>
<text x="206.4" y="63.3">3</text>
<text x="206.5" y="67.3">4</text>
<text x="20.9" y="76.3">1</text>
<text x="20.8" y="80.4">2</text>
<text x="101.6" y="99.7">16</text>
</g>
<text font-size="4.3" fill="#00f" x="412.3" y="265.7">P-OV</text>
<text font-size="2.7" x="422.2" y="103.4" transform="rotate(-90 422.2 103.4)">396 15th St.</text>
<g font-size="2.4">
<text x="411.3" y="110.5" transform="rotate(-90 411.3 110.5)">Project: Jigg Holder Case</text>
<text x="409.9" y="256.7">Issue</text>
</g>
<text font-size="2.1" x="411.6" y="208.2" transform="rotate(-90 411.6 208.2)">Description</text>
<g font-size="2">
<text x="408.9" y="60.9">63 Flushing Ave</text>
<text x="408.9" y="63.4">Building 3, Suite</text>
<text x="408.9" y="66">1108</text>
<text x="408.9" y="68.5">Brooklyn, NY</text>
<text x="408.9" y="71.1">11205</text>
</g>
</svg>
